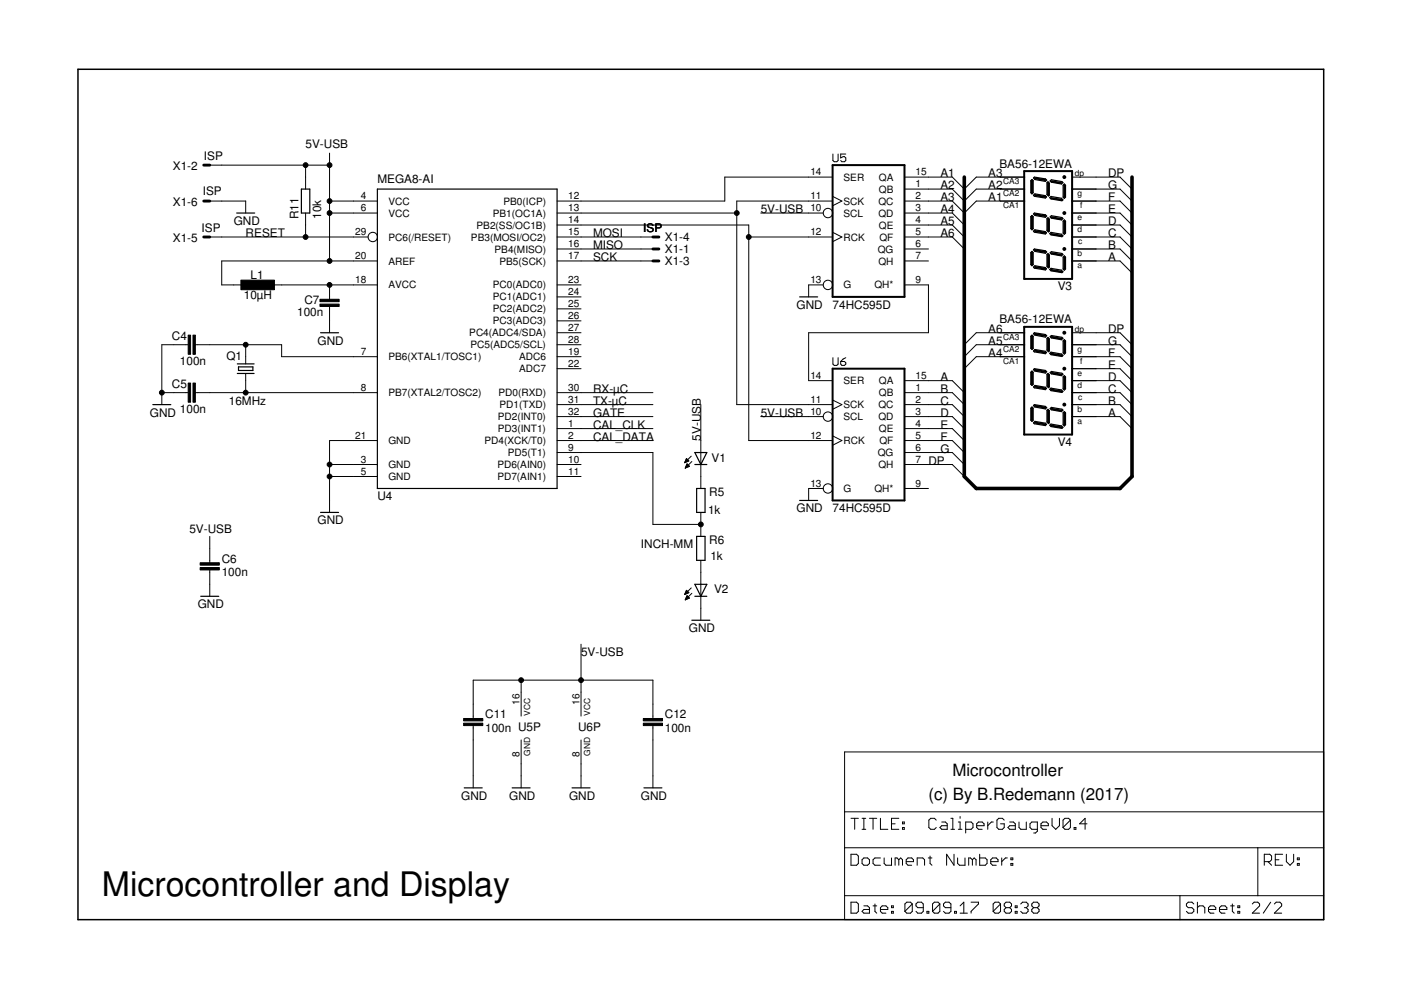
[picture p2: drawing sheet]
<svg xmlns="http://www.w3.org/2000/svg" width="297mm" height="210mm" viewBox="0 0 297 210" stroke-linecap="round" stroke-linejoin="round" font-family="sans-serif">
<g fill="none" stroke="#000" stroke-width=".21">
<path d="M44.5 35h25.4M64.8 35v5.1M69.9 32.5v22.8M176.5 37.5h-22.8v5.1h-35.6M176.6 32.7v1.3l.3 .3h.5l.3-.3v-1.3M179.3 32.7h-1.1v.8l.6-.3h.2l.3 .3v.5l-.3 .3h-.5l-.3-.3M191.8 37.5h10.1l2.5 2.6 2.6-2.6h10.3M227.3 37.5h10.2l2.5 2.6M44.5 42.6h7.6v2.6M44.5 50.2h33.5M64.8 45.2v5M69.9 42.6h10.1"/>
<path d="M69.9 45.2h10.1M80 55.3h-33v5.1h5.1M118.1 55.3h20.3M118.1 45.2h38.1M118.1 47.7h40.6v45.7h17.8M118.1 52.8h20.3M118.1 50.2h20.3M158.7 50.2h17.8M161.3 45.2h13.2M176.5 42.6h-20.3v43.2h20.3M176.5 41.6l2 1-2 1M176.5 49.3l2 .9-2 1"/>
<path d="M191.8 55.3h5M191.8 42.6h10.1l2.5 2.6 2.6-2.6h10.3M191.8 45.2h10.1l2.5 2.5M191.8 52.8h5M191.8 50.2h10.1l2.5 2.6M191.8 47.7h10.1l2.5 2.5M191.8 40.1h10.1l2.5 2.5 2.6-2.5h10.3M227.2 55.3h10.3l2.5 2.6M227.2 42.6h10.3l2.5 2.6M227.2 45.2h10.3l2.5 2.5M227.2 52.8h10.3l2.5 2.5M227.2 50.2h10.3l2.5 2.6"/>
<path d="M227.2 47.7h10.3l2.5 2.5M227.2 40.1h10.3l2.5 2.5M39.9 73.1h-5.6v12.7M41.4 73.1h18.3v2.5h20.3M52.1 73.1v4.1M52.1 79.2v4M57.2 60.4h22.8M69.9 60.4v3.1M69.9 65v5.5M118.1 75.6h5.1M118.1 60.4h5.1M118.1 78.2h5.1"/>
<path d="M118.1 73.1h5.1M118.1 70.5h5.1M118.1 68h5.1M118.1 65.5h5.1M118.1 62.9h5.1M174.5 60.4h-3.1v2.5M176.6 75.8v1.4l.3 .3h.5l.3-.3v-1.4M178.2 76.6h.8l.3 .3v.3l-.3 .3h-.5l-.3-.3zM179.3 75.8l-.5 .3-.6 .5M191.8 60.4h5v10.1h-25.4v10.2h5.1M217.3 75.6h-10.3l-2.6 2.6M217.3 73.1h-10.3l-2.6 2.5"/>
<path d="M217.3 70.5h-10.3l-2.6 2.6M227.2 75.6h10.3l2.5 2.6M227.2 78.2h10.3l2.5 2.5M227.2 73.1h10.3l2.5 2.5M227.3 70.5h10.2l2.5 2.6M34.3 83.2h5.6M41.4 83.2h38.6M69.9 98.5h10.1M80 93.4h-10.1v15.2M118.1 83.2h20.3M118.1 98.5h5.1M118.1 93.4h20.3"/>
<path d="M118.1 95.9h20.3v15.3h10.2M118.1 90.9h20.3M118.1 88.3h20.3M118.1 85.8h20.3M145.2 98h.2M145.2 97.9h.5M145.3 97.8h.6M145.3 99.2h.1M145.4 97.7h.6M145.4 99.1h.2M145.4 99h.5M145.4 97.5h.5"/>
<path d="M145.5 97.4h.2M145.5 98.8h.7M145.5 98.7h.5M145.5 97.3h.1M145.5 97.2l.5 .5-.8 .4zM145.6 98.6h.3M145.6 98.5h.2M145.7 98.4l-.4 .9M145.7 98.4l.5 .5-.9 .4M145.7 98.4h.1M146.6 96.7l-1.4 1.4M146.7 97.9l-1.4 1.4"/>
<path d="M148.6 85.8v17.8M161.3 88.3h13.2M176.5 84.8l2 1-2 1M176.5 92.4l2 1-2 1M191.8 83.2h10.1l2.5 2.6M191.8 98.5h10.1l2.5 2.5M191.8 93.4h10.1l2.5 2.5M191.8 95.9h10.1l2.5 2.6M191.8 90.9h10.1l2.5 2.5M191.8 88.3h10.1l2.5 2.6M191.8 85.8h10.1l2.5 2.5M191.8 80.7h10.1l2.5 2.5"/>
<path d="M227.2 83.2h10.3l2.5 2.6M227.2 88.3h10.3l2.5 2.6M227.2 85.8h10.3l2.5 2.5M227.2 80.7h10.3l2.5 2.5M44.5 113.7v5.6M69.9 101h10.1M118.1 101h5.1M148.6 108.6v5.1M148.6 118.8v12.7M174.5 103.6h-3.1v2.5M191.8 103.6h5M44.5 120.8v5.6"/>
<path d="M123.2 136.6v15.2M145.2 126h.1M145.2 125.9h.3M145.3 125.8h.5M145.3 125.6h.7M145.3 127.1h.2M145.4 125.5h.5M145.4 127h.4M145.4 125.4h.4M145.4 126.8h.7M145.5 126.7h.6M145.5 125.3h.2"/>
<path d="M145.5 125.2l.5 .5-.8 .3zM145.5 126.6h.5M145.6 126.5h.3M145.6 126.4h.1M145.7 126.3l.5 .5-.9 .4zM146.6 124.7l-1.4 1.3M146.7 125.8l-1.4 1.4M100.3 152.3v-8.1h38.1v8.1M100.3 153.8v13.2M110.5 144.2v7.6M110.5 156.9v10.1M123.2 156.9v10.1"/>
<path d="M138.4 153.8v13.2M179.1 159.4h101.5v35.6h-101.5zM179.1 179.7h101.5M179.1 172.1h101.5M180.4 173.5h1.6M181.2 173.5v2.3M182.8 173.5h.8M182.8 175.8h.8M183.2 173.5v2.3M184.3 173.5h1.6M185.1 173.5v2.3M186.7 173.5v2.3h1.5"/>
<path d="M189 174.7h.8M190.6 173.5h-1.6v2.3h1.6M191.3 175.5h.4v.3h-.4zM191.3 174.3h.4v.4h-.4zM198.5 173.9l-.4-.4h-.8l-.4 .4v1.6l.4 .3h.8l.4-.3M199.7 174.3h.7l.4 .4v1.1h-1.1l-.4-.3 .4-.4h1.1M201.6 173.5h.4v2.3M201.6 175.8h.8M203.2 175.8h.8M203.2 174.3h.4v1.5M203.6 173.1v.4M204.7 175.8h1.2l.4-.3v-.8l-.4-.4h-1.2v2.3"/>
<path d="M207.1 175.1h1.5v-.4l-.4-.4h-.7l-.4 .4v.8l.4 .3h.7M209.4 174.3v1.5M210.6 174.3h-.4l-.8 .8M212.9 173.9l-.4-.4h-.7l-.4 .4v1.6l.4 .3h.7l.4-.3v-.8h-.8M214.1 174.3h.8l.4 .4v1.1h-1.2l-.4-.3 .4-.4h1.2M216 174.3v1.2l.4 .3h1.2v-1.5M219.9 175.8h-1.1l-.4-.3v-.8l.4-.4h1.1v1.9l-.4 .4h-.3M220.7 175.1h1.6v-.4l-.4-.4h-.8l-.4 .4v.8l.4 .3h.8M223.1 173.5v1.6l.7 .7 .8-.7v-1.6M226.9 173.9l-.3-.4h-.8l-.4 .4v1.6M226.9 173.9v1.6l-.3 .3h-.8l-.4-.3M226.9 173.9l-1.5 1.6"/>
<path d="M227.7 175.5h.4v.3h-.4zM230.5 174.7h-1.6l1.2-1.2v2.3M266.7 179.7v10.2M179.1 189.9h101.5M180.4 181.1h1.2l.4 .4v1.6l-.4 .4h-1.2zM180.4 191.3h1.2l.4 .4v1.5l-.4 .4h-1.2zM182.8 182.3l.4-.4h.7l.4 .4v.8l-.4 .4h-.7l-.4-.4zM183.2 192.1h.7l.4 .3v1.2h-1.1l-.4-.4 .4-.4h1.1M185.1 192.1h.8M185.5 191.7v1.5l.4 .4M186.7 192.8h1.5v-.4l-.4-.3h-.8l-.3 .3v.8l.3 .4h.8M186.7 181.9h-1.2l-.4 .4v.8l.4 .4h1.2"/>
<path d="M187.5 181.9v1.2l.3 .4h1.2v-1.6M189 193.2h.4v.4h-.4zM189 192.1h.4v.3h-.4zM190.6 182.3l-.4-.4h-.4v1.6M190.6 182.3l.4-.4 .3 .4v1.2M190.6 182.3v1.2M192.1 182.7h1.6v-.4l-.4-.4h-.8l-.4 .4v.8l.4 .4h.8M193.4 191.7v1.5l-.4 .4h-.7l-.4-.4M193.4 191.7l-.4-.4h-.7l-.4 .4v1.5M193.4 191.7l-1.5 1.5M194.5 183.5v-1.6h1.1l.4 .4v1.2M195.7 192.4h-1.1l-.4-.3v-.4l.4-.4h.8l.3 .4v1.5l-.3 .4h-.8l-.4-.4"/>
<path d="M196.5 193.2h.4v.4h-.4zM196.8 181.9h.8M197.2 181.5v1.6l.4 .4M199.3 191.7v1.5l-.4 .4h-.8l-.4-.4M199.3 191.7l-.4-.4h-.8l-.4 .4v1.5M199.3 191.7l-1.6 1.5M201.6 192.4h-1.2l-.4-.3v-.4l.4-.4h.8l.4 .4v1.5l-.4 .4h-.8l-.4-.4M202.3 181.1v2.4l-1.6-2.4v2.4M202.4 193.2h.4v.4h-.4zM203 181.9v1.2l.4 .4h1.2v-1.6M203.6 193.6h1.5M203.6 192.1l.7-.8v2.3"/>
<path d="M205.9 191.3h1.6v.4l-1.6 1.5v.4M206.2 182.3l-.4-.4h-.4v1.6M206.2 182.3v1.2M206.2 182.3l.3-.4 .4 .4v1.2M207.7 181.1v2.4h1.2l.4-.4v-.8l-.4-.4h-1.2M210.1 182.7h1.5v-.4l-.4-.4h-.8l-.3 .4v.8l.3 .4h.8M212.1 191.7v1.5l-.4 .4h-.7l-.4-.4M212.1 191.7l-.4-.4h-.7l-.4 .4v1.5M212.1 191.7l-1.5 1.5M212.4 181.9v1.6M213.3 192.4l-.4 .4v.4l.4 .4h.8l.4-.4v-.4l-.4-.4M213.3 192.4l-.4-.3v-.4l.4-.4h.8l.4 .4v.4l-.4 .3"/>
<path d="M213.3 192.4h.8M213.6 181.9h-.4l-.8 .8M214.3 183.1h.4v.4h-.4zM214.3 181.9h.4v.4h-.4zM215.2 193.2h.4v.4h-.4zM215.2 192.1h.4v.3h-.4zM216.4 191.7l.4-.4h.8l.4 .4v.4l-.4 .3M217.2 192.4h.4M217.6 192.4l.4 .4v.4l-.4 .4h-.8l-.4-.4M219.1 192.4l-.3 .4v.4l.3 .4h.8l.4-.4v-.4l-.4-.4M219.1 192.4l-.3-.3v-.4l.3-.4h.8l.4 .4v.4l-.4 .3M219.1 192.4h.8"/>
<path d="M250.2 189.9v5.1M253.1 191.7l-.4-.4h-.8l-.4 .4v.4l.4 .3h.8l.4 .4v.4l-.4 .4h-.8l-.4-.4M253.9 192.4l.4-.3h.8l.3 .3v1.2M253.9 191.3v2.3M256.2 192.8h1.6v-.4l-.4-.3h-.8l-.4 .3v.8l.4 .4h.8M258.6 192.8h1.5v-.4l-.4-.3h-.7l-.4 .3v.8l.4 .4h.7M260.9 192.1h.8M261.3 191.7v1.5l.4 .4M262.4 193.2h.4v.4h-.4zM262.4 192.1h.4v.3h-.4zM265.5 191.7l.4-.4h.8l.4 .4v.4l-1.6 1.5h1.6M268.1 182.7h1.1l.4-.4v-.8l-.4-.4h-1.1v2.4"/>
<path d="M268.8 182.7l.8 .8M269.4 191.3l-1.6 2.3M270.2 191.7l.4-.4h.8l.3 .4v.4l-1.5 1.5h1.5M270.4 182.3h.8M271.9 181.1h-1.5v2.4h1.5M272.7 181.1v1.6l.8 .8 .8-.8v-1.6M275.1 183.1h.4v.4h-.4zM275.1 181.9h.4v.4h-.4z"/>
<circle cx="79" cy="50.2" r=".99"/>
<circle cx="175.5" cy="45.2" r=".99"/>
<circle cx="175.5" cy="60.4" r=".99"/>
<circle cx="175.5" cy="88.3" r=".99"/>
<circle cx="175.5" cy="103.6" r=".99"/>
</g>
<g fill="none" stroke="#000" stroke-width=".32">
<path d="M16.5 14.7h264.1v180.3h-264.1zM225.7 37.4v.3M225.7 45v.3M225.7 52.7v.2M225.7 70.4v.3M225.7 78v.3M225.7 85.7v.2"/>
<circle cx="225.7" cy="37.5" r=".25"/>
<circle cx="225.7" cy="52.8" r=".25"/>
<circle cx="225.7" cy="45.2" r=".25"/>
<circle cx="225.7" cy="78.2" r=".25"/>
<circle cx="225.7" cy="70.5" r=".25"/>
<circle cx="225.7" cy="85.8" r=".25"/>
</g>
<g fill="none" stroke="#000" stroke-width=".25">
<path d="M218.5 38.3l.3-.2 .3 .2v2.6l-.3 .2-.3-.2zM219.3 37.5l2.4 .4 .2 .3-.3 .3-2.2-.4-.3-.4zM222 38.7l.2-.2 .3 .3v2.6l-.2 .2-.3-.4zM222.7 38.4l.2-.3 2.2 .4 .3 .2-.4 .3-2.1-.4zM225.7 39l.2 .3v2.5l-.2 .3-.3-.3v-2.5zM50.2 45.2h3.8M63.9 40.1h1.8v5.1h-1.8zM80 40.1h38.1v63.5h-38.1zM218.5 53.6l.3-.3 .3 .3v2.5l-.3 .2-.3-.2zM218.5 45.9l.3-.2 .3 .2v2.6l-.3 .2-.3-.2zM219.1 56.6l.3-.3 2.2 .4 .3 .3-.3 .2-2.3-.3zM219.1 49l.3-.3 2.2 .4 .3 .3-.3 .2-2.3-.4z"/>
<path d="M219.1 41.4l.3-.3 2.2 .4 .3 .2-.3 .3-2.3-.4zM219.3 52.8l2.4 .4 .2 .2-.3 .3-2.2-.4-.3-.3zM219.3 45.2l2.4 .4 .2 .2-.3 .3-2.2-.4-.3-.3zM222 54l.2-.2 .3 .3v2.5l-.2 .2-.3-.3zM222 46.4l.2-.2 .3 .3v2.5l-.2 .2-.3-.3zM222.6 49.5l.2-.2 2.2 .4 .4 .3-.3 .2-2.3-.4zM222.6 57.1l.2-.2 2.2 .4 .4 .3-.3 .2-2.3-.4zM222.6 41.9l.2-.2 2.2 .3 .4 .4-.3 .2-2.3-.4zM222.7 53.6l.2-.2 2.2 .3 .3 .3-.4 .3-2.1-.4zM222.7 46l.2-.3 2.2 .4 .3 .2-.4 .3-2.1-.4zM225.7 46.6l.2 .3v2.5l-.2 .3-.3-.3v-2.5zM225.7 54.3l.2 .2v2.5l-.2 .3-.3-.3v-2.5z"/>
<path d="M50.3 77.2h3.6M50.3 79.2h3.6M50.6 77.8h3v.7h-3zM68 70.5h3.8M169.5 62.9h3.9M218.5 71.3l.3-.2 .3 .2v2.6l-.3 .2-.3-.2zM218.5 78.9l.3-.2 .3 .2v2.6l-.3 .2-.3-.2zM219.3 78.2l2.4 .3 .2 .3-.3 .3-2.2-.4-.3-.3zM219.3 70.5l2.4 .4 .2 .3-.3 .3-2.2-.4-.3-.3zM219.4 74.1l2.2 .4 .3 .2-.3 .3-2.3-.4-.2-.2zM222.2 71.5l.3 .4v2.5l-.2 .2-.3-.4v-2.4zM222.2 79.2l.3 .3v2.5l-.2 .2-.3-.3v-2.5z"/>
<path d="M222.6 74.9l.2-.2 2.2 .4 .4 .3-.3 .2-2.3-.4zM222.7 79l.2-.2 2.2 .3 .3 .3-.4 .3-2.1-.4zM222.7 71.4l.2-.3 2.2 .4 .3 .2-.4 .3-2.1-.4zM225.7 72l.2 .3v2.5l-.2 .3-.3-.3v-2.5zM225.7 79.7l.2 .2v2.5l-.2 .3-.3-.3v-2.5zM32.4 85.8h3.8M147.3 95.9h2.6l-1.3 2.6zM147.3 98.5h2.6M218.5 86.6l.3-.3 .3 .3v2.5l-.3 .2-.3-.2zM219.3 85.8l2.4 .4 .2 .2-.3 .3-2.2-.4-.3-.3zM219.4 89.3l2.2 .4 .3 .3-.3 .2-2.3-.3-.2-.2zM219.4 81.7l2.2 .4 .3 .3-.3 .2-2.3-.4-.2-.2z"/>
<path d="M222.2 86.8l.3 .3v2.5l-.2 .2-.3-.3v-2.5zM222.6 82.5l.2-.2 2.2 .4 .4 .3-.3 .2-2.3-.4zM222.6 90.2l.2-.3 2.2 .4 .4 .3-.3 .2-2.3-.4zM222.9 86.4l2.2 .4 .3 .2-.4 .3-2.1-.4-.2-.3zM225.7 87.3l.2 .2v2.6l-.2 .2-.3-.2v-2.6zM68 108.6h3.8M147.7 103.6h1.8v5h-1.8zM147.7 113.7h1.8v5.1h-1.8zM169.5 106.1h3.9M42.6 126.4h3.8M146.7 131.5h3.8M147.3 126.4h2.6"/>
<path d="M147.3 123.9h2.6l-1.3 2.5zM98.4 167h3.8M108.6 167h3.8M121.3 167h3.8M136.5 167h3.8"/>
</g>
<g fill="#000" stroke="#000" stroke-width=".21">
<path d="M51.1 59.4h7.1v2h-7.1zM39.9 71.1h.5v4h-.5zM40.9 71.1h.5v4h-.5zM67.8 63.5h4.1v.5h-4.1zM67.8 64.5h4.1v.5h-4.1zM39.9 81.2h.5v4.1h-.5zM40.9 81.2h.5v4.1h-.5zM42.4 119.3h4.1v.5h-4.1zM42.4 120.3h4.1v.5h-4.1zM98.3 152.3h4.1v.5h-4.1zM98.3 153.3h4.1v.5h-4.1zM136.4 152.3h4.1v.5h-4.1z"/>
<path d="M136.4 153.3h4.1v.5h-4.1z"/>
</g>
<path d="M43.2 35h1.3M43.2 50.2h1.3M43.2 42.6h1.3M138.4 52.8h1.3M138.4 55.3h1.3M138.4 50.2h1.3" fill="none" stroke="#000" stroke-width=".61"/>
<g fill="none" stroke="#000" stroke-width=".42">
<path d="M176.5 35h15.3v27.9h-15.3zM217.1 36.3h10.2v22.8h-10.2zM218.8 38.3v2.6M219.4 37.8l2.2 .4M222.2 38.8v2.6M223 38.4l2 .4M225.7 39.3v2.4M218.8 45.9v2.6M218.8 53.6v2.5M219.4 53l2.2 .4M219.4 56.6l2.2 .4M219.4 45.4l2.2 .4"/>
<path d="M219.4 49l2.2 .4M219.4 41.4l2.2 .3M222.2 46.4v2.6M222.2 54.1v2.5M222.9 57.2l2.2 .4M222.9 49.6l2.2 .4M222.9 42l2.2 .4M223 53.7l2 .4M223 46.1l2 .3M225.7 46.9v2.5M225.7 54.6v2.4M176.5 78.2h15.3v27.9h-15.3z"/>
<path d="M217.1 69.3h10.2v22.8h-10.2zM218.8 71.3v2.6M218.8 78.9v2.6M219.4 78.4l2.2 .4M219.4 70.8l2.2 .4M219.4 74.4l2.2 .3M222.2 71.8v2.6M222.2 79.4v2.6M222.9 75l2.2 .4M223 79.1l2 .3M223 71.4l2 .4M225.7 72.3v2.4"/>
<path d="M225.7 79.9v2.5M218.8 86.6v2.5M219.4 86l2.2 .4M219.4 89.6l2.2 .4M219.4 82l2.2 .4M222.2 87.1v2.5M222.9 90.2l2.2 .4M222.9 82.6l2.2 .4M223 86.7l2 .4M225.7 87.6v2.4"/>
</g>
<path d="M204.4 37.5v63.5l2.6 2.6h30.5l2.5-2.6v-63.5" fill="none" stroke="#000" stroke-width=".76"/>
<g fill="#000" stroke="#000" stroke-width=".21">
<circle cx="64.8" cy="35" r=".51"/>
<circle cx="69.9" cy="35" r=".51"/>
<circle cx="64.8" cy="50.2" r=".51"/>
<circle cx="69.9" cy="55.3" r=".51"/>
<circle cx="69.9" cy="42.6" r=".51"/>
<circle cx="69.9" cy="45.2" r=".51"/>
<circle cx="156.2" cy="45.2" r=".51"/>
<circle cx="158.7" cy="50.2" r=".51"/>
<circle cx="52.1" cy="73.1" r=".51"/>
<circle cx="69.9" cy="60.4" r=".51"/>
<circle cx="34.3" cy="83.2" r=".51"/>
<circle cx="52.1" cy="83.2" r=".51"/>
<circle cx="69.9" cy="98.5" r=".51"/>
<circle cx="69.9" cy="101" r=".51"/>
<circle cx="148.6" cy="111.2" r=".51"/>
<circle cx="110.5" cy="144.2" r=".51"/>
<circle cx="123.2" cy="144.2" r=".51"/>
</g>
<text font-size="7.2" x="21.6" y="189.9">Microcontroller and Display</text>
<g font-size="3.6">
<text x="201.9" y="164.5">Microcontroller</text>
<text x="196.8" y="169.6">(c) By B.Redemann (2017)</text>
</g>
<g font-size="2.5">
<text x="43.2" y="34">ISP</text>
<text x="64.8" y="31.5">5V-USB</text>
<text x="211.9" y="35.5">BA56-12EWA</text>
<text x="36.7" y="36">X1-2</text>
<text x="43" y="41.4">ISP</text>
<text x="80" y="38.8">MEGA8-AI</text>
<text x="199.4" y="37.5">A1</text>
<text x="199.4" y="40.1">A2</text>
<text x="209.5" y="40.1">A2</text>
<text x="209.5" y="37.5">A3</text>
<text x="234.9" y="40.1">G</text>
<text x="234.9" y="37.5">DP</text>
<text x="36.7" y="43.6">X1-6</text>
<text x="49.5" y="47.7">GND</text>
<text x="63.3" y="46.4" transform="rotate(-90 63.3 46.4)">R11</text>
<text x="68.1" y="46.4" transform="rotate(-90 68.1 46.4)">10k</text>
<text x="161.3" y="45.2">5V-USB</text>
<text x="199.4" y="42.6">A3</text>
<text x="199.4" y="45.2">A4</text>
<text x="199.4" y="47.7">A5</text>
<text x="209.5" y="42.6">A1</text>
<text x="234.9" y="47.7">D</text>
<text x="234.9" y="45.2">E</text>
<text x="234.9" y="42.6">F</text>
<text x="36.7" y="51.3">X1-5</text>
<text x="42.7" y="49.2">ISP</text>
<text x="52.1" y="50.2">RESET</text>
<text x="125.7" y="52.8">MISO</text>
<text x="125.7" y="50.2">MOSI</text>
<text x="136.4" y="49.2">ISP</text>
<text x="141" y="53.5">X1-1</text>
<text x="141" y="51">X1-4</text>
<text x="199.4" y="50.2">A6</text>
<text x="234.9" y="52.8">B</text>
<text x="234.9" y="50.2">C</text>
<text x="53.1" y="59.1">L1</text>
<text x="125.7" y="55.3">SCK</text>
<text x="141" y="56.1">X1-3</text>
<text x="234.9" y="55.3">A</text>
<text x="51.7" y="63.4">10µH</text>
<text x="64.5" y="64.5">C7</text>
<text x="168.9" y="65.5">GND</text>
<text x="176.5" y="65.5">74HC595D</text>
<text x="224.3" y="61.5">V3</text>
<text x="63" y="67">100n</text>
<text x="209.5" y="70.6">A6</text>
<text x="211.9" y="68.5">BA56-12EWA</text>
<text x="234.9" y="70.6">DP</text>
<text x="36.4" y="72.1">C4</text>
<text x="38.2" y="77.4">100n</text>
<text x="48" y="76.4">Q1</text>
<text x="67.3" y="73.1">GND</text>
<text x="209.5" y="75.6">A4</text>
<text x="209.5" y="73.1">A5</text>
<text x="234.9" y="75.6">F</text>
<text x="234.9" y="73.1">G</text>
<text x="36.4" y="82.2">C5</text>
<text x="125.7" y="83.3">RX-µC</text>
<text x="199.4" y="80.7">A</text>
<text x="199.4" y="83.3">B</text>
<text x="234.9" y="83.3">C</text>
<text x="234.9" y="80.7">D</text>
<text x="234.9" y="78.2">E</text>
<text x="31.8" y="88.3">GND</text>
<text x="38.2" y="87.6">100n</text>
<text x="48.5" y="85.8">16MHz</text>
<text x="125.7" y="88.3">GATE</text>
<text x="125.7" y="85.8">TX-µC</text>
<text x="161.3" y="88.3">5V-USB</text>
<text x="199.4" y="85.8">C</text>
<text x="199.4" y="88.3">D</text>
<text x="234.9" y="88.3">A</text>
<text x="234.9" y="85.8">B</text>
<text x="125.7" y="90.9">CAL_CLK</text>
<text x="125.7" y="93.4">CAL_DATA</text>
<text x="148.6" y="93.4" transform="rotate(-90 148.6 93.4)">5V-USB</text>
<text x="199.4" y="90.9">E</text>
<text x="199.4" y="93.4">F</text>
<text x="199.4" y="96">G</text>
<text x="224.3" y="94.6">V4</text>
<text x="150.9" y="98">V1</text>
<text x="196.8" y="98.5">DP</text>
<text x="80" y="106.1">U4</text>
<text x="150.4" y="105.1">R5</text>
<text x="40.1" y="113">5V-USB</text>
<text x="67.3" y="111.2">GND</text>
<text x="150.1" y="108.9">1k</text>
<text x="168.9" y="108.6">GND</text>
<text x="176.5" y="108.6">74HC595D</text>
<text x="47" y="119.3">C6</text>
<text x="135.9" y="116.3">INCH-MM</text>
<text x="150.4" y="115.3">R6</text>
<text x="150.6" y="118.8">1k</text>
<text x="47" y="122.1">100n</text>
<text x="151.4" y="125.7">V2</text>
<text x="41.9" y="129">GND</text>
<text x="146" y="134">GND</text>
<text x="123.2" y="139.1">5V-USB</text>
<text x="102.9" y="155.1">100n U5P</text>
<text x="102.9" y="152.3">C11</text>
<text x="122.6" y="155">U6P</text>
<text x="141" y="155.1">100n</text>
<text x="141" y="152.3">C12</text>
<text x="97.8" y="169.6">GND</text>
<text x="108" y="169.6">GND</text>
<text x="120.7" y="169.6">GND</text>
<text x="135.9" y="169.6">GND</text>
</g>
<g font-size="2.1">
<text x="171.8" y="37.2">14</text>
<text x="178.9" y="38.3">SER</text>
<text x="186.3" y="40.8">QB</text>
<text x="186.3" y="38.3">QA</text>
<text x="194.1" y="39.7">1</text>
<text x="194.1" y="37.2">15</text>
<text x="76.5" y="42.3">4</text>
<text x="76.5" y="44.8">6</text>
<text x="82.4" y="43.4">VCC</text>
<text x="82.4" y="45.9">VCC</text>
<text x="104.5" y="45.9">PB1(OC1A)</text>
<text x="106.8" y="43.4">PB0(ICP)</text>
<text x="120.4" y="47.3">14</text>
<text x="120.4" y="44.8">13</text>
<text x="120.4" y="42.3">12</text>
<text x="171.8" y="44.8">10</text>
<text x="171.8" y="42.3">11</text>
<text x="178.9" y="45.9">SCL</text>
<text x="178.9" y="43.4">SCK</text>
<text x="186.2" y="43.4">QC</text>
<text x="186.2" y="45.9">QD</text>
<text x="194.1" y="42.3">2</text>
<text x="194.1" y="44.8">3</text>
<text x="194.1" y="47.3">4</text>
<text x="75.3" y="49.9">29</text>
<text x="82.4" y="51">PC6(/RESET)</text>
<text x="99.9" y="51">PB3(MOSI/OC2)</text>
<text x="101" y="48.5">PB2(SS/OC1B)</text>
<text x="104.9" y="53.5">PB4(MISO)</text>
<text x="120.4" y="52.4">16</text>
<text x="120.4" y="49.9">15</text>
<text x="171.8" y="49.9">12</text>
<text x="178.9" y="51">RCK</text>
<text x="186.1" y="53.5">QG</text>
<text x="186.3" y="48.5">QE</text>
<text x="186.5" y="51">QF</text>
<text x="194.1" y="49.9">5</text>
<text x="194.1" y="52.4">6</text>
<text x="75.3" y="55">20</text>
<text x="82.4" y="56.1">AREF</text>
<text x="105.9" y="56.1">PB5(SCK)</text>
<text x="120.4" y="55">17</text>
<text x="186.2" y="56.1">QH</text>
<text x="194.1" y="55">7</text>
<text x="75.3" y="60">18</text>
<text x="82.4" y="61.2">AVCC</text>
<text x="104.5" y="63.7">PC1(ADC1)</text>
<text x="104.5" y="61.2">PC0(ADC0)</text>
<text x="120.4" y="65.1">25</text>
<text x="120.4" y="62.6">24</text>
<text x="120.4" y="60">23</text>
<text x="171.8" y="60">13</text>
<text x="178.9" y="61.2">G</text>
<text x="185.4" y="61.2">QH*</text>
<text x="194.1" y="60">9</text>
<text x="99.5" y="71.3">PC4(ADC4/SDA)</text>
<text x="104.5" y="68.8">PC3(ADC3)</text>
<text x="104.5" y="66.2">PC2(ADC2)</text>
<text x="120.4" y="70.2">27</text>
<text x="120.4" y="67.7">26</text>
<text x="76.5" y="75.3">7</text>
<text x="82.4" y="76.4">PB6(XTAL1/TOSC1)</text>
<text x="99.7" y="73.9">PC5(ADC5/SCL)</text>
<text x="110.1" y="76.4">ADC6</text>
<text x="120.4" y="77.8">22</text>
<text x="120.4" y="75.3">19</text>
<text x="120.4" y="72.7">28</text>
<text x="76.5" y="82.9">8</text>
<text x="110.1" y="78.9">ADC7</text>
<text x="120.4" y="82.9">30</text>
<text x="171.8" y="80.4">14</text>
<text x="178.9" y="81.5">SER</text>
<text x="186.3" y="81.5">QA</text>
<text x="194.1" y="82.9">1</text>
<text x="194.1" y="80.4">15</text>
<text x="82.4" y="84">PB7(XTAL2/TOSC2)</text>
<text x="105.6" y="89.1">PD2(INT0)</text>
<text x="105.7" y="84">PD0(RXD)</text>
<text x="105.9" y="86.6">PD1(TXD)</text>
<text x="120.4" y="88">32</text>
<text x="120.4" y="85.4">31</text>
<text x="171.8" y="88">10</text>
<text x="171.8" y="85.4">11</text>
<text x="178.9" y="89.1">SCL</text>
<text x="178.9" y="86.6">SCK</text>
<text x="186.2" y="86.6">QC</text>
<text x="186.2" y="89.1">QD</text>
<text x="186.3" y="84">QB</text>
<text x="194.1" y="85.4">2</text>
<text x="194.1" y="88">3</text>
<text x="75.3" y="93.1">21</text>
<text x="82.4" y="94.2">GND</text>
<text x="102.7" y="94.2">PD4(XCK/T0)</text>
<text x="105.6" y="91.6">PD3(INT1)</text>
<text x="120.4" y="95.6">9</text>
<text x="120.4" y="93.1">2</text>
<text x="120.4" y="90.5">1</text>
<text x="171.8" y="93.1">12</text>
<text x="178.9" y="94.2">RCK</text>
<text x="186.3" y="91.6">QE</text>
<text x="186.5" y="94.2">QF</text>
<text x="194.1" y="90.5">4</text>
<text x="194.1" y="93.1">5</text>
<text x="194.1" y="95.6">6</text>
<text x="76.5" y="98.1">3</text>
<text x="76.5" y="100.7">5</text>
<text x="82.4" y="99.3">GND</text>
<text x="82.4" y="101.8">GND</text>
<text x="105.4" y="101.8">PD7(AIN1)</text>
<text x="105.4" y="99.3">PD6(AIN0)</text>
<text x="107.7" y="96.7">PD5(T1)</text>
<text x="120.4" y="100.7">11</text>
<text x="120.4" y="98.1">10</text>
<text x="186.1" y="96.7">QG</text>
<text x="186.2" y="99.3">QH</text>
<text x="194.1" y="98.1">7</text>
<text x="171.8" y="103.2">13</text>
<text x="178.9" y="104.3">G</text>
<text x="185.4" y="104.3">QH*</text>
<text x="194.1" y="103.2">9</text>
<text x="110.1" y="149.5" transform="rotate(-90 110.1 149.5)">16</text>
<text x="122.8" y="149.5" transform="rotate(-90 122.8 149.5)">16</text>
<text x="110.1" y="160.4" transform="rotate(-90 110.1 160.4)">8</text>
<text x="122.8" y="160.4" transform="rotate(-90 122.8 160.4)">8</text>
</g>
<g font-size="1.8">
<text x="212.7" y="39.1">CA3</text>
<text x="212.7" y="41.6">CA2</text>
<text x="227.9" y="37.3">dp</text>
<text x="228.5" y="41.6">g</text>
<text x="212.7" y="44.1">CA1</text>
<text x="228.5" y="46.7">e</text>
<text x="229" y="44.1">f</text>
<text x="228.5" y="49.2">d</text>
<text x="228.6" y="51.8">c</text>
<text x="228.5" y="56.8">a</text>
<text x="228.5" y="54.3">b</text>
<text x="227.9" y="70.3">dp</text>
<text x="212.7" y="72.1">CA3</text>
<text x="212.7" y="74.6">CA2</text>
<text x="212.7" y="77.2">CA1</text>
<text x="228.5" y="74.6">g</text>
<text x="229" y="77.2">f</text>
<text x="228.5" y="82.2">d</text>
<text x="228.5" y="79.7">e</text>
<text x="228.5" y="89.9">a</text>
<text x="228.5" y="87.3">b</text>
<text x="228.6" y="84.8">c</text>
<text x="112.4" y="151.8" transform="rotate(-90 112.4 151.8)">VCC</text>
<text x="125.1" y="151.8" transform="rotate(-90 125.1 151.8)">VCC</text>
<text x="112.4" y="160.2" transform="rotate(-90 112.4 160.2)">GND</text>
<text x="125.1" y="160.2" transform="rotate(-90 125.1 160.2)">GND</text>
</g>
</svg>
